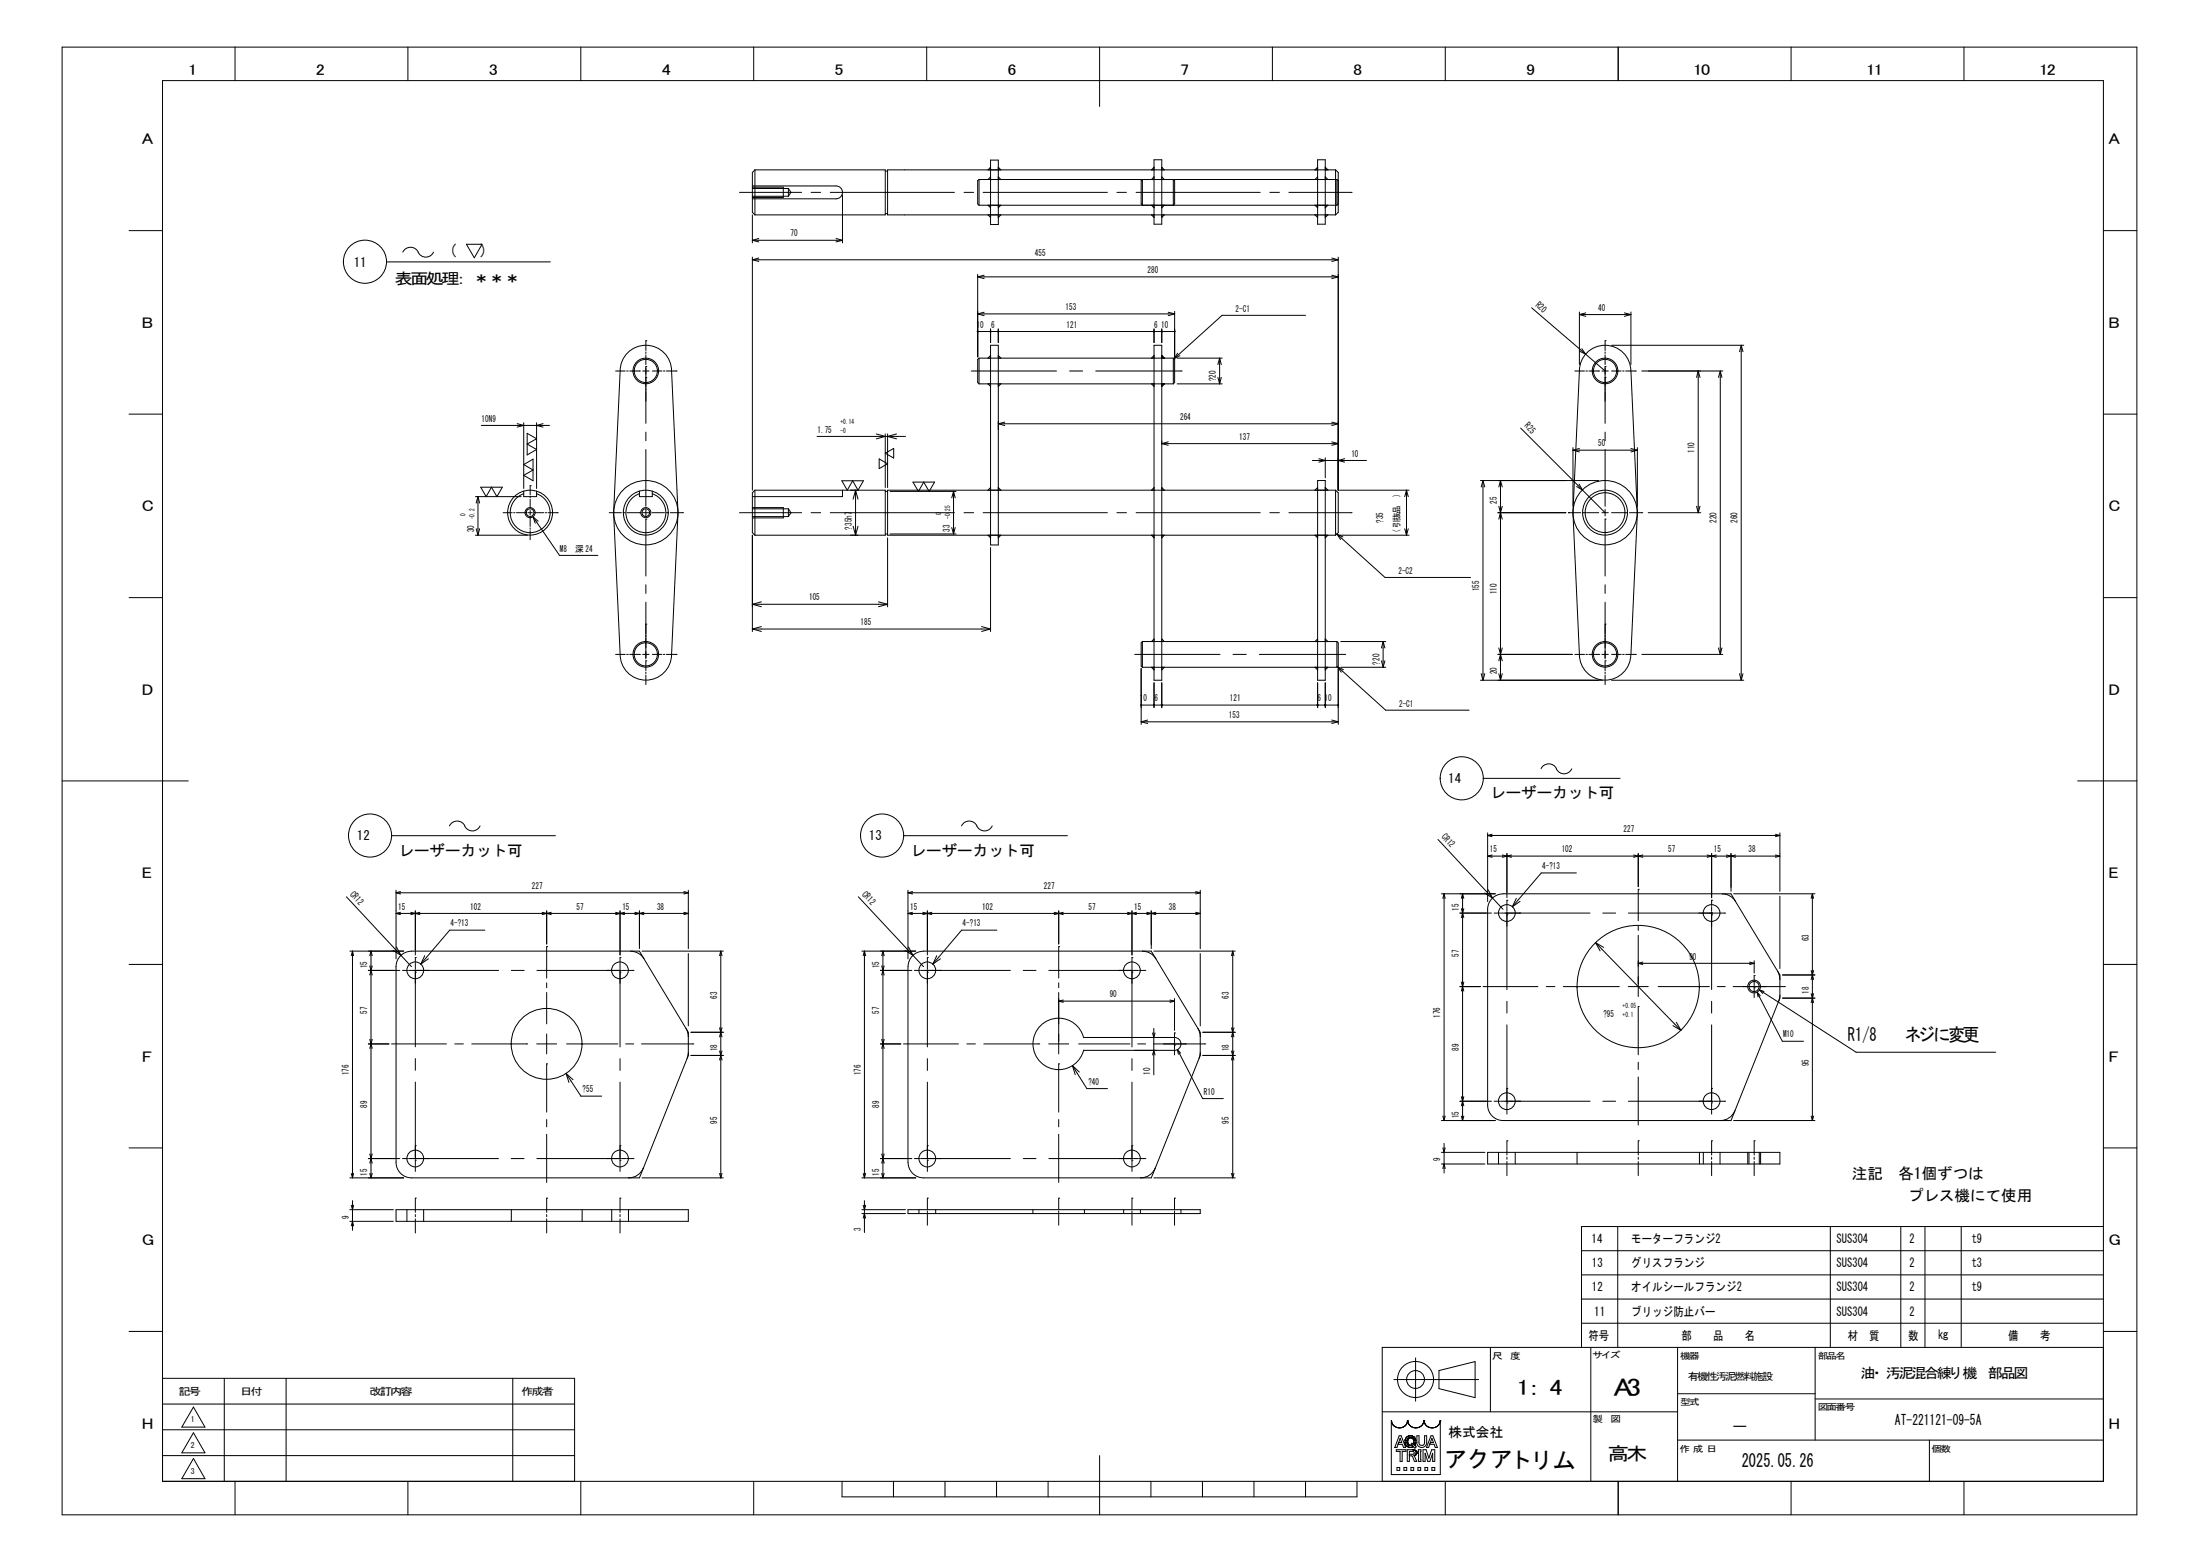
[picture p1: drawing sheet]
<svg xmlns="http://www.w3.org/2000/svg" width="420mm" height="297mm" viewBox="0 0 420 297" stroke-linecap="round" stroke-linejoin="round" font-family="sans-serif">
<g fill="none" stroke="#000" stroke-width=".19">
<path d="M11.9 9h396.2v280.2h-396.2zM31 15.4h370.7v267.4h-370.7zM44.9 9v6.4M77.9 9v6.4M110.9 9v6.4M143.9 9v6.4M177 9v6.4M210 9v11.3M243 9v6.4M276 9v6.4M309 9v6.4M342.1 9v6.4"/>
<path d="M375.1 9v6.4M141.2 36.7h11.9M143.7 35.5h16a1.23 1.23 0 0 1 1.2 1.2 1.23 1.23 0 0 1-1.2 1.3h-16M143.7 35.7h5.9v2h-5.9M143.7 36h6.9M143.7 37.5h6.9M144.2 32.4v8.6M144.2 32.4h24.9v8.6h-24.9M144.2 32.4l-.5 .5v7.6l.5 .5M150.6 36v1.5M150.6 36l.5 .7-.5 .8M154.9 36.7h1.8"/>
<path d="M158.6 36.7h23.7M160.9 37.2v9.2M169.1 32.7h.4M184.1 36.7h1.8M187 34.3v4.9M187 34.3l-.3 .2v4.4l.3 .3M187 39.2h68.3M187 34.3h68.3M187.8 36.7h23.7M188.7 39.2l.5 .5M189.2 30.6h1.5v12.3h-1.5zM189.2 33.8l-.5 .5"/>
<path d="M189.2 31.9l-.5 .5M190.7 33.8l.4 .5M190.7 31.9l.4 .5M191.1 39.2l-.4 .5M213.3 36.7h1.8M217 36.7h23.7M218.2 34.3v4.9l-.3-.3v-4.4zM219.9 39.2l.5 .5M220.4 30.5h1.5v12.3h-1.5zM220.4 33.8l-.5 .5M220.4 31.9l-.5 .5M221.9 33.8l.5 .5"/>
<path d="M221.9 31.9l.5 .5M222.4 39.2l-.5 .5M224.1 34.3l.2 .2v4.4l-.2 .3zM242.5 36.7h1.8M246.2 36.7h11.8M251.1 39.2l.5 .5M251.6 30.5h1.5v12.3h-1.5zM251.6 33.8l-.5 .5M251.6 31.9l-.5 .5M253.1 33.8l.5 .5M253.1 31.9l.5 .5M253.6 39.2l-.5 .5"/>
<path d="M255.1 32.4v8.6M255.1 32.4l.5 .5v7.6l-.5 .5M255.1 32.4h-85.6v8.6h85.6M255.3 34.3v4.9M255.3 34.3l.3 .2M255.6 38.9l-.3 .3M258 36.7h.1M24.6 44h6.4M73.8 50h31.3M76.9 48.1a1.63 1.63 0 0 1 1.5-.9 1.63 1.63 0 0 1 1.5 .9M79.9 48.1a1.61 1.61 0 0 0 1.4 1 1.61 1.61 0 0 0 1.5-1M89.1 46.6h3l-1.5 2.6z"/>
<path d="M143.7 41v5.4M143.7 49.1v44.5M143.7 45.9h17.2M143.7 45.9l1.2 .3M143.7 49.6h111.9M143.7 49.6l1.2 .3M144.9 45.5l-1.2 .4M144.9 49.3l-1.2 .3M159.7 45.5l1.2 .4M160.9 45.9l-1.2 .3M169.1 40.8h.4M186.7 52.4v15.7"/>
<path d="M186.7 59.9h37.6M186.7 59.9l1.2 .4M186.7 52.9h68.9M186.7 52.9l1.2 .3M187.9 59.6l-1.2 .3M187.9 52.5l-1.2 .4M188.7 41l.5 .5M191.1 41l-.4 .5M219.9 41l.5 .5M222.4 41l-.5 .5M223.1 59.6l1.2 .3M224.3 59.4v8.7"/>
<path d="M224.3 59.9l-1.2 .4M251.1 41l.5 .5M253.6 41l-.5 .5M254.3 52.5l1.3 .4M254.3 49.3l1.3 .3M255.6 49.1v44.5M255.6 52.9l-1.3 .3M255.6 49.6l-1.3 .3M292.5 58.8l14 12M301.6 59.6v10M302.9 59.7l-1.3 .3M310.2 59.7l1.3 .3"/>
<path d="M311.5 59.6v10M401.7 44h6.4M24.6 79.1h6.4M117.6 70.8h1.8M119.6 67.7a4.9 4.9 0 0 1 5.4-1.5 4.9 4.9 0 0 1 3.3 4.6l1.2 27.1-1.2 27a4.9 4.9 0 0 1-5 4.9 4.9 4.9 0 0 1-4.9-4.9l-1.2-27 1.2-27.1a4.9 4.9 0 0 1 1.2-3.1zM119.7 70.8h.3M120.3 70.8h1.8M122.1 70.8h.1M122.7 70.8h1.3M123.3 72.1h.1M123.3 65h.1M123.3 70h.1"/>
<path d="M123.3 65v1.9M123.3 67.2v.3M123.3 67.8v1.8M123.3 70v10.8M124.6 70.8h1.8M126.7 70.8h.3M127.3 70.8h1.8M129.1 70.8h.1M185.5 70.8h16.3M186.7 63.2l.1 .1zM186.7 63.3h37.6M187 73.3h37.1"/>
<path d="M187 68.4v4.9M187 68.4h37.1M187 68.4l-.3 .2v4.4l.3 .3M188.7 73.3l.5 .5M189.1 63.2l.1 .1zM189.2 65.9h1.5v38.1h-1.5zM189.2 62.8v2.6M189.2 67.9l-.5 .5M190.6 63.2l.1 .1zM190.7 62.8v2.6M190.7 67.9l.4 .5M191.1 73.3l-.4 .5"/>
<path d="M204.3 70.8h2.5M209.3 70.8h16.3M219.9 73.3l.5 .5M220.3 63.2l.2 .1zM220.4 65.9h1.5v64h-1.5zM220.4 62.8v2.6M220.4 67.9l-.5 .5M221.8 63.2l.1 .1zM221.9 62.8v2.6M221.9 67.9l.5 .5M222.4 73.3l-.5 .5M224.1 68.4v4.9"/>
<path d="M224.1 68.4l.2 .2v4.4l-.2 .3M224.3 63.2l.1 .1zM224.8 73.3h8.6M224.8 68.4h8.6M224.9 67.4l-.7 1.1M225.4 67.9l-1.2 .6M225.6 70.8h.1M232.6 72.1l.3 1.2M232.9 68.4v4.9M232.9 68.4l-.3 1.2M232.9 68.4l.3 1.2M233.2 72.1l-.3 1.2"/>
<path d="M249.3 60.2h-15.9l-9.2 8.3M300.8 70.8h1.8M301.6 60h9.9M301.6 60l1.3 .4M302.1 66.6l.7 1-1.1-.5M302.9 70.8h.3M303.5 70.8h1.8M305.3 70.8h.1M305.9 70.8h1.3M306.5 70h.1M306.5 65h.1M306.5 72.1h.1"/>
<path d="M306.5 65v1.9M306.5 67.2v.3M306.5 67.8v1.8M306.5 70v10.8M307.8 70.8h1.8M307.8 65.9h25.2M309.9 70.8h.3M310.5 70.8h1.8M311.5 70.8a4.9 4.9 0 0 0-5-4.9 4.9 4.9 0 0 0-4.9 4.9l-1.2 27.1M311.5 70.8l1.2 27.1M311.5 60l-1.3 .4M312.3 70.8h.1"/>
<path d="M313.6 70.8h15.4M324.3 70.8v27.1M324.3 70.8l-.3 1.3M324.3 70.8l.4 1.3M328.5 70.8v54.1M328.5 70.8l-.3 1.3M328.5 70.8l.4 1.3M332.5 65.9v64M332.5 65.9l-.3 1.2M332.5 65.9l.4 1.2M401.7 79.1h6.4M90.8 94.8h8.7"/>
<path d="M91.3 94.8v7.4M91.3 94.8l-.4 1.2M91.3 94.8l.3 1.2M91.8 93h4.1l-1 1.8-1-1.8-1.1 1.8zM91.9 81.2h13M96.1 97.9h1.7M98.1 97.9h.3M98.6 97.9h1.8M98.8 80.9l1.2 .3-1.2 .3M100 94.3a3.8 3.8 0 0 0-1.8 5.8 3.8 3.8 0 0 0 6.1 0 3.8 3.8 0 0 0-1.8-5.8M100 80.7v12.6M100 93.7v1.1h2.5v-1.1"/>
<path d="M100 88.7l1.8-1v4.1l-1.8-1.1 1.8-1zM100.4 97.9h.1M100.7 82.7l1.8 1.1-1.8 1 1.8 1-1.8 1zM100.8 97.9h.9M101.2 98.7h.1M101.2 92.7h.1M101.2 92.7v1.8M101.2 94.7v.3M101.2 95.3v1.7M101.2 97.5v.8M101.2 98.7v1.8M101.8 98.7l5.1 7.3h7.3"/>
<path d="M101.8 98.7l.4 1.2M101.8 98.7l1 .8M102.1 97.9h1.7M102.5 80.7v12.6M103.7 80.9l-1.2 .3 1.2 .3M104.1 97.9h.3M104.7 97.9h1.7M106.4 97.9h.1M116.3 97.9h2.4M119 97.9h.4M119.1 97.9a4.3 4.3 0 0 1 4.2-4.3 4.3 4.3 0 0 1 4.3 4.3M119.1 97.9a4.3 4.3 0 0 0 4.2 4.3 4.3 4.3 0 0 0 4.3-4.3"/>
<path d="M119.8 97.9h2.3M122.1 94.3a3.8 3.8 0 0 0-1.8 5.8 3.8 3.8 0 0 0 6.1 0 3.8 3.8 0 0 0-1.8-5.8M122.1 97.9h.1M122.1 93.7v1.1h2.5v-1.1M122.7 97.9h1.3M123.3 99.1h.1M123.3 82.5v1.6M123.3 85.8v10.8M123.3 97.3v1.2M123.3 99.1v10.9M124.6 97.9h2.3M127.3 97.9h.3"/>
<path d="M128 97.9h2.4M130.4 97.9h.1M141.2 97.9h11.9M143.7 96.9h5.9v2h-5.9M143.7 98.6h6.9M143.7 97.1h6.9M144.2 93.6v8.6M144.2 93.6h24.9v8.6h-24.9M144.2 93.6l-.5 .5v7.6l.5 .5M150.6 97.1v1.5M150.6 97.1l.5 .8-.5 .7M154.9 97.9h1.8"/>
<path d="M156.1 83.3h16.8M158.6 97.9h23.7M160.8 91.8h4.1l-1 1.8-1.1-1.8-1 1.8zM160.9 93.6v1.2h-17.2M163.4 93.6v8.6M163.4 93.6l-.5 1.7M163.4 93.6l.5 1.7M167.4 82.8l1.7 .5-1.7 .5M167.9 87.6l1.6 .9-1.6 1zM169.1 86.5l1.6-.9v1.8zM169.1 82.8v10.3M169.1 93.8h.4"/>
<path d="M169.5 82.8v10.3M170 93.8h12.6M171.2 82.8l-1.7 .5 1.7 .5M174.4 92h4.1l-1.1 1.8-1-1.8-1 1.8zM182.1 93.8v8.1M182.1 93.8l-.3 1.2M182.1 93.8l.3 1.2M184.1 97.9h1.8M187.8 97.9h23.7M189.2 93.1l-.5 .5M190.7 93.1l.4 .5M190.7 80.9h64.9"/>
<path d="M190.7 80.9l1.2 .3M191.9 80.6l-1.2 .3M213.3 97.9h1.8M217 97.9h23.7M220.4 93.1l-.5 .5M221.9 93.1l.5 .5M221.9 84.7h33.7M221.9 84.7l1.2 .3M223.1 84.3l-1.2 .4M242.5 97.9h1.8M246.2 97.9h11.8M250.6 87.9h10.4"/>
<path d="M251.6 91.7h1.5v38.2h-1.5zM251.6 93.1l-.5 .5M251.9 87.6l1.2 .3-1.2 .3M253.1 87.4v3.8M253.1 93.1l.5 .5M254.3 84.3l1.3 .4M254.3 80.6l1.3 .3M255.1 93.6v8.6M255.1 93.6h-85.6v8.6h85.6M255.1 93.6l.5 .5v7.6l-.5 .5M255.6 84.7l-1.3 .3M255.6 80.9l-1.3 .3"/>
<path d="M255.8 93.6h13.3M256.8 87.6l-1.2 .3 1.2 .3M258 97.9h.1M268.6 93.6v8.6M268.6 93.6l-.3 1.2M268.6 93.6l.4 1.2M282.7 91.7h22.6M283.2 91.7v38.2M283.2 91.7l-.3 1.3M283.2 91.7l.4 1.3M286.1 97.9h13M286.2 96.6l.4 1.3"/>
<path d="M286.6 91.7v38.2M286.6 97.9l-.4 1.2M286.6 97.9l.3 1.2M286.6 91.7l-.4 1.3M286.6 91.7l.3 1.3M286.9 96.6l-.3 1.3M290.4 81.7l11.8 11.8M299.5 97.9h.1M299.5 97.9h2.4M300.4 97.9l1.2 27a4.9 4.9 0 0 0 4.9 4.9 4.9 4.9 0 0 0 5-4.9M300.4 97.9a6.1 6.1 0 0 1 6.1-6.2 6.1 6.1 0 0 1 6.2 6.2M300.4 97.9a6.1 6.1 0 0 0 6.1 6.1 6.1 6.1 0 0 0 6.2-6.1"/>
<path d="M300.4 85.4v11.2M300.4 85.9h12.3M300.4 85.9l1.2 .4M301.1 92.9l1.1 .6M301.6 92.4l.6 1.1M301.6 85.6l-1.2 .3M302.2 93.5l4.3 4.4M302.2 97.9a4.3 4.3 0 0 1 4.3-4.3 4.3 4.3 0 0 1 4.3 4.3M302.2 97.9a4.3 4.3 0 0 0 4.3 4.3 4.3 4.3 0 0 0 4.3-4.3M302.2 97.9h.4M303 97.9h2.3M305.9 97.9h1.3"/>
<path d="M306.5 99.1h.1M306.5 82.5v1.6M306.5 85.8v10.8M306.5 97.3v1.2M306.5 99.1v10.9M307.8 97.9h2.3M310.5 97.9h.3M311.2 97.9h2.4M311.5 85.6l1.2 .3M312.7 97.9l-1.2 27M312.7 85.4v11.2M312.7 85.9l-1.2 .4"/>
<path d="M313.6 97.9h.1M314.8 97.9h10M324 96.6l.3 1.3M324.7 96.6l-.4 1.3M24.6 114.1h6.4M90.8 102.2h9.9M90.9 100.9l.4 1.3M91.6 100.9l-.3 1.3M101.2 100.8v.2M101.2 101.3v1.7M123.3 119.1h.1M123.3 111.6v1.7"/>
<path d="M123.3 115v10.8M143.7 102.2v18.4M143.7 115.4h25.8M143.7 115.4l1.7 .4M145.4 114.9l-1.7 .5M145.4 119.6l-1.7 .5M162.9 100.5l.5 1.7M163.9 100.5l-.5 1.7M167.8 114.9l1.7 .5M169.1 101.9h.4M169.5 102.7v13.1M169.5 115.4l-1.7 .4"/>
<path d="M170 101.9h12.6M181.8 100.7l.3 1.2M182.4 100.7l-.3 1.2M187.5 119.6l1.7 .5M188.7 102.2l.5 .5M189.2 104.5v16.1M191.1 102.2l-.4 .5M219.9 102.2l.5 .5M222.4 102.2l-.5 .5M251.1 102.2l.5 .5M253.6 102.2l-.5 .5M255.3 101.9l9.2 8.3h16.3"/>
<path d="M255.3 101.9l.7 1.1M255.3 101.9l1.2 .6M255.8 102.2h13.3M268.3 100.9l.3 1.3M269 100.9l-.4 1.3M306.5 119.1h.1M306.5 111.6v1.7M306.5 115v10.8M401.7 114.1h6.4M117.6 124.9h1.8M119.7 124.9h.3M120.3 124.9h1.8"/>
<path d="M122.1 124.9h.1M122.7 124.9h1.3M123.3 126.2h.1M123.3 126.2v1.8M123.3 128.3v.3M123.3 128.9v1.8M124.6 124.9h1.8M126.7 124.9h.3M127.3 124.9h1.8M129.1 124.9h.1M143.7 120.1h45.5M143.7 120.1l1.7 .4"/>
<path d="M189.2 120.1l-1.7 .4M216.7 124.9h16.3M217.9 134.5l.1 .2zM217.9 127.6v10.7M217.9 134.6h37.7M217.9 137.8h37.7M217.9 137.8l1.3 .3M218.2 127.4h37.1M218.2 122.5h37.1M218.2 122.5l-.3 .2v4.4l.3 .3M218.2 122.5v4.9M219.2 137.5l-1.3 .3"/>
<path d="M219.9 127.4l.5 .5M220.3 134.5l.2 .2zM220.4 130.3v4.8M220.4 122l-.5 .5M221.8 134.5l.1 .2zM221.9 130.3v4.8M221.9 122l.5 .5M222.4 127.4l-.5 .5M235.5 124.9h2.5M240.5 124.9h16.3M251.1 127.4l.5 .5M251.6 134.5l.1 .2z"/>
<path d="M251.6 130.3v4.8M251.6 122l-.5 .5M253 134.5l.2 .2zM253.1 130.3v4.8M253.1 122l.5 .5M253.6 127.4l-.5 .5M254.3 137.5l1.3 .3M255.3 122.5l.3 .2v4.4l-.3 .3M255.3 122.5v4.9M255.4 127.3l9.2 8.3h16M255.4 127.3l.7 1M255.4 127.3l1.2 .5"/>
<path d="M255.5 134.5l.1 .2zM255.6 127.6v10.7M255.6 137.8l-1.3 .3M256.1 127.4h8.6M256.1 122.5h8.6M256.8 124.9h.1M263.8 126.2l.3 1.2M264.1 122.5v4.9M264.1 122.5l-.3 1.2M264.1 122.5l.4 1.2M264.5 126.2l-.4 1.2M282.7 129.9h23.4"/>
<path d="M282.9 128.6l.3 1.3M283.6 128.6l-.4 1.3M286.1 124.9h14.2M286.2 123.7l.4 1.2M286.2 128.6l.4 1.3M286.6 124.9l-.4 1.3M286.6 124.9l.3 1.3M286.9 123.7l-.3 1.2M286.9 128.6l-.3 1.3M300.8 124.9h1.8M302.9 124.9h.3M303.5 124.9h1.8"/>
<path d="M305.3 124.9h.1M305.9 124.9h1.3M306.5 126.2h.1M306.5 126.2v1.8M306.5 128.3v.3M306.5 128.9v1.8M307.8 124.9h1.8M307.8 129.9h25.2M309.9 124.9h.3M310.5 124.9h1.8M312.3 124.9h.1M313.6 124.9h15.4"/>
<path d="M328.2 123.7l.3 1.2M328.9 123.7l-.4 1.2M332.2 128.6l.3 1.3M332.9 128.6l-.4 1.3M11.9 149.1h24.1M74.8 159.5h31.3M85.8 157.7a1.63 1.63 0 0 1 1.5-1 1.63 1.63 0 0 1 1.5 1M88.7 157.7a1.61 1.61 0 0 0 1.5 .9 1.61 1.61 0 0 0 1.5-.9M172.6 159.5h31.3M183.6 157.7a1.63 1.63 0 0 1 1.5-1 1.63 1.63 0 0 1 1.5 1M186.6 157.7a1.61 1.61 0 0 0 1.4 .9 1.61 1.61 0 0 0 1.5-.9M283.3 148.6h26.1"/>
<path d="M284.1 159v13.1M284.1 159.5h55.8M284.1 159.5l.9 .2M285 159.3l-.9 .2M294.3 146.7a1.63 1.63 0 0 1 1.5-.9 1.63 1.63 0 0 1 1.5 .9M297.2 146.8a1.61 1.61 0 0 0 1.5 .9 1.61 1.61 0 0 0 1.5-.9M339.1 159.3l.8 .2M339.9 159v11.2M339.9 159.5l-.8 .2M396.8 149.1h11.3M66.2 171.2l12.4 13.3M75.6 169.9v13.1"/>
<path d="M75.6 174.4h55.9M75.6 170.4h55.9M75.6 174.4l.9 .2M75.6 170.4l.9 .3M76.5 174.2l-.9 .2M76.5 170.2l-.9 .2M78.5 174.2l.8 .2M79.3 173.9v8.4M79.3 174.4l.9 .2M79.3 174.4l-.8 .2M80.2 174.2l-.9 .2M92.6 177.6h-6.7l-5.5 6.4"/>
<path d="M103.5 174.2l.9 .2M104.4 173.9v6.3M104.4 174.4l.9 .2M104.4 174.4l-.9 .2M105.3 174.2l-.9 .2M117.6 174.2l.8 .2M118.4 173.9v8.4M118.4 174.4l-.8 .2M118.4 174.4l.9 .2M119.3 174.2l-.9 .2M121.3 174.2l.8 .2M122.1 173.9v7.2"/>
<path d="M122.1 174.4l-.8 .2M122.1 174.4l.9 .2M123 174.2l-.9 .2M130.6 174.2l.9 .2M130.6 170.2l.9 .2M131.5 169.9v11.2M131.5 174.4l-.9 .2M131.5 170.4l-.9 .3M163.9 171.2l12.5 13.3M173.4 169.9v13.1M173.4 174.4h55.8M173.4 174.4l.9 .2"/>
<path d="M173.4 170.4h55.8M173.4 170.4l.9 .3M174.3 174.2l-.9 .2M174.3 170.2l-.9 .2M176.2 174.2l.9 .2M177.1 173.9v8.4M177.1 174.4l.9 .2M177.1 174.4l-.9 .2M178 174.2l-.9 .2M190.4 177.6h-6.7l-5.6 6.4M201.3 174.2l.9 .2M202.2 173.9v6.3"/>
<path d="M202.2 174.4l.9 .2M202.2 174.4l-.9 .2M203.1 174.2l-.9 .2M215.3 174.2l.9 .2M216.2 173.9v8.4M216.2 174.4l-.9 .2M216.2 174.4l.9 .2M217.1 174.2l-.9 .2M219 174.2l.9 .2M219.9 173.9v7.2M219.9 174.4l-.9 .2M219.9 174.4l.8 .2"/>
<path d="M220.7 174.2l-.8 .2M228.4 174.2l.8 .2M228.4 170.2l.8 .2M229.2 169.9v11.2M229.2 174.4l-.8 .2M229.2 170.4l-.8 .3M274.6 160.3l12.5 13.3M275.3 170.6h10.3M275.8 170.6v43.3M275.8 170.6l-.2 .9M275.8 170.6l.2 .9M278.8 174.3h6"/>
<path d="M279.1 173.5l.2 .8M279.3 170.6v43.3M279.3 174.3l-.2 .9M279.3 174.3l.3 .9M279.3 170.6l-.2 .9M279.3 170.6l.3 .9M279.6 173.5l-.3 .8M284.1 163.4h55.8M284.1 163.4l.9 .3M284.2 169.8l.8 1.6-1.5-.9M285 163.2l-.9 .2M285.3 174.3h.9"/>
<path d="M286.3 174.3h.2M286.6 174.3h.9M286.9 163.2l.9 .2M287.5 174.3h.1M287.6 174.3h16.1M287.8 174.3h.1M287.8 174.6h.1M287.8 171.9h.1M287.8 162.9v8.5M287.8 171.9v.8M287.8 172.9v.1M287.8 173.1v.9"/>
<path d="M287.8 174.2v14.7M287.8 163.4l.9 .3M287.8 163.4l-.9 .3M288.7 163.2l-.9 .2M289.6 171.5l-.8 1.6M290.2 174.3h.1M290.3 172.1l-1.5 1M301.1 166.6h-6.7l-5.6 6.5M304.7 180l16.3 16.7M304.7 180l.9 1.5M304.7 180l1.6 .9M306.1 174.3h2.5"/>
<path d="M311 174.3h16.1M312 163.2l.9 .2M312.9 169.8h.1M312.9 162.9v6.4M312.9 169.8v6M312.9 176.7v.9M312.9 178.5v11.7M312.9 163.4l.8 .3M312.9 163.4l-.9 .3M313.7 163.2l-.8 .2M326 163.2l.9 .2M326.6 174.3h.1"/>
<path d="M326.9 174.3h.1M326.9 174.6h.1M326.9 171.9h.1M326.9 162.9v8.5M326.9 171.9v.8M326.9 172.9v.1M326.9 173.1v.9M326.9 174.2v14.7M326.9 163.4l-.9 .3M326.9 163.4l.9 .3M327.2 174.3h.9M327.8 163.2l-.9 .2"/>
<path d="M328.2 174.3h.1M328.5 174.3h.9M328.9 170.6a2.94 2.94 0 0 1 2.5 1.5M329.4 174.3h.1M329.7 163.2l.9 .2M330.6 162.9v7.2M330.6 163.4l-.9 .3M330.6 163.4l.8 .3M331.1 170.6h15.5M331.4 172.1l-.8-1.5h-43.5a2.94 2.94 0 0 0-3 3v37.4a2.95 2.95 0 0 0 3 2.9h43.5l9.1-22.8M331.4 172.1l8.1 13.3M331.4 163.2l-.8 .2"/>
<path d="M339.1 163.2l.8 .2M339.9 171.1v13.8M339.9 163.4l-.8 .3M346.1 170.6v43.3M346.1 170.6l-.2 .9M346.1 170.6l.3 .9M24.6 184.1h6.4M66.8 181.6h10.3M67.3 181.6v43.3M67.3 181.6l-.2 .8M67.3 181.6l.2 .8M70.3 199.3h4"/>
<path d="M70.3 185.3h6.1M70.6 198.4l.3 .9M70.6 184.4l.3 .9M70.9 181.6v43.3M70.9 185.3l-.3 .8M70.9 185.3l.2 .8M70.9 199.3l-.3 .8M70.9 199.3l.2 .8M70.9 181.6l-.3 .8M70.9 181.6l.2 .8M71.1 198.4l-.2 .9M71.1 184.4l-.2 .9"/>
<path d="M74.8 199.3h10.4M75.7 180.8l.9 1.6-1.6-1M76.9 185.3h.8M77.9 185.3h.1M78.1 185.3h.9M79 185.3h.1M79.2 185.3h16M79.3 185.3h.1M79.3 185.6h.1M79.3 182.8h.1M79.3 182.8v.9M79.3 183.8v.1"/>
<path d="M79.3 184.1v.8M79.3 185.1v14.7M81.1 182.4l-.7 1.6M81.8 185.3h.1M81.8 183l-1.4 1M86.9 199.3h1.6M90.1 199.3h10.5M97.7 185.3h2.4M100.6 199.3h.1M102.5 199.3h3.8M102.5 185.3h16.1M104.4 180.7h.1"/>
<path d="M104.4 180.7v6M104.4 187.6v1M104.4 189.5v6M104.4 197.4v3.8M108.2 199.3h9.8M118.1 185.3h.1M118.4 185.3h.1M118.4 185.6h.1M118.4 182.8h.1M118.4 182.8v.9M118.4 183.8v.1M118.4 184.1v.8"/>
<path d="M118.4 185.1v14.8M118.8 185.3h.8M119.5 199.3h1.5M119.7 185.3h.2M120 185.3h.9M120.4 181.6a2.94 2.94 0 0 1 2.6 1.4M120.9 185.3h.1M122.5 199.3h9.8M122.6 181.6h15.5M123 183l-.9-1.4h-43.5a2.94 2.94 0 0 0-3 2.9v37.4a2.95 2.95 0 0 0 3 3h43.5l9.4-23.4v-.5M123 183l8 13.4M131 196.4l.5 .7v3.8l-.3 1.1"/>
<path d="M131 196.4l.3 .7 .2 .8M131.5 182v13.8M132 197.1h6.1M132.3 199.3h.1M137.4 196.2l.3 .9M137.7 181.6v43.3M137.7 197.1l-.3 .8M137.7 197.1l.2 .8M137.7 181.6l-.3 .8M137.7 181.6l.2 .8M137.9 196.2l-.2 .9M164.6 181.6h10.3"/>
<path d="M165.1 181.6v43.3M165.1 181.6l-.2 .8M165.1 181.6l.2 .8M168.1 199.3h4M168.1 185.3h6M168.4 198.4l.2 .9M168.4 184.4l.2 .9M168.6 181.6v43.3M168.6 185.3l-.2 .8M168.6 185.3l.3 .8M168.6 199.3l-.2 .8M168.6 199.3l.3 .8"/>
<path d="M168.6 181.6l-.2 .8M168.6 181.6l.3 .8M168.9 198.4l-.3 .9M168.9 184.4l-.3 .9M172.6 199.3h10.4M173.5 180.8l.9 1.6-1.6-1M174.6 185.3h.9M175.6 185.3h.2M175.9 185.3h.9M176.8 185.3h.1M176.9 185.3h16.1M177.1 185.3h.1"/>
<path d="M177.1 185.6h.1M177.1 182.8h.1M177.1 182.8v.9M177.1 183.8v.1M177.1 184.1v.8M177.1 185.1v14.8M178.9 182.4l-.8 1.6M179.6 185.3h.1M179.6 183l-1.5 1M184.6 199.3h1.7M187.9 199.3h10.5M195.4 185.3h2.5"/>
<path d="M198.4 199.3h.1M200.3 199.3h3.8M200.3 185.3h16.1M202.2 180.7h.1M202.2 180.7v6M202.2 187.6v1M202.2 189.5v11.7M202.2 191.1h22.1M202.2 191.1l.9 .2M203.1 190.9l-.9 .2M206 199.3h9.8M206.9 198.1a4.9 4.9 0 0 0-7.5-2.8 4.9 4.9 0 0 0 0 8.1 4.9 4.9 0 0 0 7.6-2.9"/>
<path d="M207 198.1h17.3M215.9 185.3h.1M216.2 185.3h.1M216.2 185.6h.1M216.2 182.8h.1M216.2 182.8v.9M216.2 183.8v.1M216.2 184.1v.8M216.2 185.1v14.8M216.5 185.3h.9M217.3 199.3h1.5M217.5 185.3h.1"/>
<path d="M217.8 185.3h.8M218.2 181.6a2.94 2.94 0 0 1 2.5 1.4M218.6 185.3h.1M220.1 197.2l.3 .9 .2-.9M220.3 199.3h9.8M220.4 196.3v8.9M220.4 181.6h15.5M223.4 190.9l.9 .2M224.1 199.3h.1M224.3 198.1a1.23 1.23 0 0 1 1.2 1.2 1.23 1.23 0 0 1-1.2 1.2M224.3 199.5h.1M224.3 197.2h.1"/>
<path d="M224.3 190.6v6.1M224.3 197.2v.8M224.3 198.1v.1M224.3 198.3v.7M224.3 199.2v.2M224.3 199.5v.8M224.3 191.1l-.9 .2M226.4 199.3h.1M228.8 196.4l.4 .7v3.8l-.2 1.1M228.8 196.4l.3 .7 .1 .8M228.8 196.4l-8.9-14.8h-43.5a2.97 2.97 0 0 0-3 2.9v37.4a2.95 2.95 0 0 0 3 3h43.5l9.1-22.9M229.2 182v13.8"/>
<path d="M229.7 197.1h6.2M230.1 199.3h.1M235.2 196.2l.2 .9M235.4 181.6v43.3M235.4 197.1l-.2 .8M235.4 197.1l.3 .8M235.4 181.6l-.2 .8M235.4 181.6l.3 .8M235.7 196.2l-.3 .9M278.8 188.3h4M279.1 187.5l.2 .8M279.3 188.3l-.2 .9"/>
<path d="M279.3 188.3l.3 .9M279.6 187.5l-.3 .8M283.2 188.3h10.5M287.8 191.2v2.2M287.8 195.6v14.8M295.3 188.3h1.7M298.6 188.3h10.5M309.1 188.3h.1M311 188.3h3.8M312.9 192.2h.1M312.9 192.2v9.2M312.9 183.9h22.1"/>
<path d="M312.9 183.9l.8 .2M313.7 183.7l-.8 .2M316.7 188.3h9.8M319.5 195.8l1.5 .9M320.2 195.2l.8 1.5M326.9 191.2v2.2M326.9 195.6v14.8M328 188.3h1.5M331 188.3h9.8M334.1 183.7l.9 .2M334.8 188.3h.1M335 188.6h.1"/>
<path d="M335 186.2h.1M335 183.4v2.4M335 186.2v.8M335 187.1v.1M335 187.3v.8M335 188.2v.3M335 188.6v.7M335 189.5v.1M335 189.7v.7M335 183.9l-.9 .2M335.6 189.4l4.8 9.4h4M335.6 189.4l.2 .9"/>
<path d="M335.6 189.4l.6 .7M336.1 189l18.4 11.9h26.6M336.1 189l.5 .7M336.1 189l.8 .3M337.1 188.3h.1M339.5 185.4l.4 .7v3.9l-.2 1.1M339.5 185.4l.3 .8 .1 .7M339.9 190.1v.4l-.2 .6M340.4 186.1h6.2M340.4 190.5h6.2M340.8 188.3h.1M345.9 189.7l.2 .8"/>
<path d="M345.9 185.3l.2 .8M346.1 186.1l-.2 .9M346.1 186.1l.3 .9M346.1 190.5l-.2 .9M346.1 190.5l.3 .9M346.4 189.7l-.3 .8M346.4 185.3l-.3 .8M401.7 184.1h6.4M24.6 219.1h6.4M79.3 218.7h.1M79.3 202.1v2.2M79.3 206.6v14.7"/>
<path d="M104.4 203.1h.1M104.4 203.1v9.2M104.4 213.7v1.4M104.4 216.5v9.2M108.1 204.9l2.8 4.4h4M108.1 204.9l.6 1.7M108.1 204.9l1.3 1.2M118.4 218.7h.1M118.4 202.1v2.2M118.4 206.6v14.7M132 201.5h6.1M137.4 200.6l.3 .9"/>
<path d="M137.7 201.5l-.3 .9M137.7 201.5l.2 .9M137.9 200.6l-.2 .9M177.1 218.7h.1M177.1 202.1v2.2M177.1 206.6v14.7M202.2 203.1h.1M202.2 203.1v9.2M202.2 213.7v1.4M202.2 216.5v9.2M204.8 203.4l2.8 4.4h3.9M204.8 203.4l.5 1.7"/>
<path d="M204.8 203.4l1.3 1.3M207 200.5h17.3M216.2 218.7h.1M216.2 202.1v2.2M216.2 206.6v14.7M220.1 201.4l.3-.9 .2 .9M224.3 200.4v.1M224.3 200.6v.8M224.9 200.4l4.8 9.3h3.9M224.9 200.4l.2 .9M224.9 200.4l.6 .6M229.2 201v.5l-.2 .5"/>
<path d="M229.7 201.5h6.2M235.2 200.6l.2 .9M235.4 201.5l-.2 .9M235.4 201.5l.3 .9M235.7 200.6l-.3 .9M275.3 220h8.3M275.3 213.9h10.3M275.6 219.1l.2 .9 .2-.9M275.6 213.1l.2 .8M275.8 218.3v5.6M276 213.1l-.2 .8M278.8 210.2h6"/>
<path d="M279.1 209.4l.5 1.7M279.1 213.1l.2 .8M279.6 209.4l-.5 1.7M279.6 213.1l-.3 .8M284.1 220h55.8v2.2h-55.8zM285.3 210.2h.9M286.2 220v2.2M286.3 210.2h.2M286.6 210.2h.9M287.5 210.2h.1M287.6 210.2h16.1M287.8 217.8h.1"/>
<path d="M287.8 210.5h.1M287.8 207.8h.1M287.8 210.5v.9M287.8 211.6v.1M287.8 211.8v.9M287.8 217.8v2.7M289.4 220v2.2M290.2 210.2h.1M301.2 220v2.2M306.1 210.2h2.5M311 210.2h16.1M312.9 217.8h.1"/>
<path d="M312.9 202.8v1.4M312.9 205.6v9.2M312.9 217.8v2.7M324.6 220v2.2M325.3 220v2.2M326.6 210.2h.1M326.9 217.8h.1M326.9 210.2h.1M326.9 210.5h.1M326.9 207.8h.1M326.9 210.5v.9M326.9 211.6v.1"/>
<path d="M326.9 211.8v.9M326.9 217.8v2.7M327.2 210.2h.9M328.2 210.2h.1M328.5 210.2h.9M328.5 220v2.2M329.4 210.2h.1M331.1 213.9h15.5M331.3 212a2.94 2.94 0 0 1-2.7 1.9M333.8 220v2.2M334 220v2.2M335 217.8h.1"/>
<path d="M335 217.8v2.7M336 220v2.2M336.2 220v2.2M345.9 213.1l.2 .8M346.4 213.1l-.3 .8M401.7 219.1h6.4M66.8 230.9h8.3M66.8 224.9h10.3M66.8 233.2h8.3M67.1 230.1l.2 .8 .2-.8M67.1 234l.2-.8 .2 .8M67.1 224l.2 .9"/>
<path d="M67.3 229.2v5.7M67.5 224l-.2 .9M70.3 221.2h6.1M70.6 220.3l.5 1.7M70.6 224l.3 .9M71.1 220.3l-.5 1.7M71.1 224l-.2 .9M75.6 230.9h55.9v2.3h-55.9zM76.9 221.2h.8M77.7 230.9v2.3M77.9 221.2h.1M78.1 221.2h.9"/>
<path d="M79 221.2h.1M79.2 221.2h16M79.3 228.7h.1M79.3 221.2h.1M79.3 221.5h.1M79.3 221.5v.9M79.3 222.5v.1M79.3 222.8v.8M79.3 228.7v2.7M79.3 231.9v.4M79.3 232.7v2.7M80.9 230.9v2.3"/>
<path d="M81.8 221.2h.1M97.6 221.2h2.5M97.7 230.9v2.3M102.5 221.2h16.1M104.4 228.7h.1M104.4 228.7v2.7M104.4 231.9v.4M104.4 232.7v2.7M111.2 230.9v2.3M116.8 230.9v2.3M118.1 221.2h.1M118.4 228.7h.1"/>
<path d="M118.4 221.2h.1M118.4 221.5h.1M118.4 221.5v.9M118.4 222.5v.1M118.4 222.8v.8M118.4 228.7v2.7M118.4 231.9v.4M118.4 232.7v2.7M118.8 221.2h.8M119.7 221.2h.2M120 221.2h.9M120 230.9v2.3"/>
<path d="M120.9 221.2h.1M122.6 224.9h15.5M122.8 223a2.94 2.94 0 0 1-2.7 1.9M137.4 224l.3 .9M137.9 224l-.2 .9M164.6 231.7h8.3M164.6 230.9h8.3M164.6 224.9h10.3M164.9 230.1l.2 .8 .2-.8M164.9 232.5l.2-.8 .2 .8M164.9 224l.2 .9M165.1 229.2v6.1"/>
<path d="M165.3 224l-.2 .9M168.1 221.2h6M168.4 220.3l.5 1.7M168.4 224l.2 .9M168.9 220.3l-.5 1.7M168.9 224l-.3 .9M173.4 230.9h55.8v.8h-55.8zM174.6 221.2h.9M175.5 230.9v.8M175.6 221.2h.2M175.9 221.2h.9M176.8 221.2h.1"/>
<path d="M176.9 221.2h16.1M177.1 228.7h.1M177.1 221.5h.1M177.1 221.5v.9M177.1 222.5v.1M177.1 222.8v.8M177.1 228.7v2.1M177.1 231.2v.3M177.1 231.8v2.1M178.7 230.9v.8M179.6 221.2h.1M195.4 221.2h2.5"/>
<path d="M197.3 230.9v.8M200.3 221.2h16.1M202.2 228.7h.1M202.2 228.7v2.1M202.2 231.2v.3M202.2 231.8v2.1M207.1 230.9v.8M214.6 230.9v.8M215.9 221.2h.1M216.2 228.7h.1M216.2 221.2h.1M216.2 221.5h.1"/>
<path d="M216.2 221.5v.9M216.2 222.5v.1M216.2 222.8v.8M216.2 228.7v2.1M216.2 231.2v.3M216.2 231.8v2.1M216.5 221.2h.9M217.5 221.2h.1M217.8 221.2h.8M217.8 230.9v.8M218.6 221.2h.1M220.4 224.9h15.5"/>
<path d="M220.6 223a2.94 2.94 0 0 1-2.7 1.9M224.3 228.7h.1M224.3 228.7v2.1M224.3 231.2v.3M224.3 231.8v2.1M225.5 230.9v.8M235.2 224l.2 .9M235.7 224l-.3 .9M275.3 222.2h8.3M275.6 223.1l.2-.9 .2 .9M287.8 220.9v.4M287.8 221.7v2.7"/>
<path d="M302 238.8h99.7M309 234.1v23.1M312.9 220.9v.4M312.9 221.7v2.7M326.9 220.9v.4M326.9 221.7v2.7M335 220.9v.4M335 221.7v2.7M349.6 234.1v23.1M363 234.1v23.1M367.6 234.1v23.1M374.6 234.1v23.1"/>
<path d="M401.7 234.1h-99.7v23.1M24.6 254.2h6.4M270.4 259.2v8.3M284.6 257.2v12.3M302 248h99.7M302 252.6h99.7M302 243.4h99.7M303.8 257.2v25.6M320.4 257.2v25.6M346.7 257.2v17.7M401.7 254.2h6.4M401.7 257.2h-137.7v25.6"/>
<path d="M31 263.1h78.7v19.7M31 268h78.7M31 272.9h78.7M31 277.9h78.7M36.9 273.5l2.2 3.8h-4.4zM36.9 268.6l2.2 3.8h-4.4zM36.9 278.4l2.2 3.9h-4.4zM42.8 263.1v19.7M54.6 263.1v19.7M97.9 263.1v19.7M210 277.9v11.3M264 269.5h56.4"/>
<path d="M265.8 271.5v.1M265.9 271.7h.1M265.9 271.8v.1M266 271.9v.1M266.2 263.4h16.2M266.3 272.3l.1 .1M266.4 276.3l.8-2.2h.4l.8 2.2M266.4 276.3h.4l.6-1.7 .3 .8h-.6l-.1 .3h.8l.2 .6h.4M266.4 276.3h.1M266.7 276.8h1.8v.3h-.7v1.9h-.4v-1.9h-.7zM266.7 272.5h1M266.9 272.5h.1"/>
<path d="M267.2 272.6h.1M267.4 272.6h-.1M267.7 272.5h.1M267.8 272.5h.1M267.9 272.5h-.2M267.9 272.4v.1M268 272.4h.1M268.1 272.4l-.2 .1M268.3 272.3l-.3 .1M268.3 275.1h.1M268.3 275.3h.1M268.4 275.5v.1"/>
<path d="M268.4 274.8h.1M268.4 272.1v.1M268.4 275.7h.1M268.4 275.7l.3 .4M268.4 274.6l-.1 .4 .1 .7M268.4 276.3h.1M268.5 272.1h-.1M268.5 274.6l-.1 .1M268.5 274.6h.1M268.5 275.8h.1M268.5 274.5h.1M268.6 271.9l-.1 .1"/>
<path d="M268.6 274.4h.1M268.6 274.4v.1M268.6 276h.1M268.6 271.8v.1M268.7 271.8h.1M268.7 274.3h.1M268.7 276.1h.1M268.7 275h.1M268.7 275.1h.1M268.7 275.4h.1M268.7 275.3h.1M268.7 271.7l-.5 .6"/>
<path d="M268.7 275v.4M268.7 275.4l.1 .2M268.7 275.5h.1M268.7 275.5l.1 .1M268.8 274.8h.1M268.8 275.5h.1M268.8 271.5l-.1 .2M268.8 274.8l-.1 .2M268.8 276.1v.1M268.8 271.2h.1M268.8 275.6h.1M268.8 271.2l-.1 .4"/>
<path d="M268.8 275.6v.1M268.8 274.7l-.1 .2M268.8 274.2h.1M268.8 274.2l-.3 .4M268.8 276.2h.1M268.8 275.7h.1M268.8 274.7h.1M268.8 276.2h.2M268.8 274.7v.1M268.9 275.7l.1 .1M268.9 274.7h-.1M268.9 275.7h.1"/>
<path d="M268.9 271.2l.1 .5M268.9 274.6l-.1 .1M268.9 271.4v.1M268.9 276.2h.1M268.9 274.6h.1M268.9 274.2h.9M268.9 271.6l.1 .1M269 275.8h.1M269 274.6h.1M269 274.2h-.2M269 271.7v.1M269 271.7l.3 .5"/>
<path d="M269 276.2h.7M269 275.8l.6 .1M269 276.2v.1M269 274.1v.1M269.1 274.5h.1M269.1 274.5l-.2 .1M269.1 275.9h.1M269.1 271.9v.1M269.2 274.5h.1M269.2 275.9h.1M269.2 277.9l.5 .1 .4 1h.4M269.2 277.6h.6"/>
<path d="M269.2 274.1h.1M269.2 276.3h.1M269.2 274.5h-.1M269.3 274.4h.1M269.3 275.9h.1M269.3 272.2h.1M269.3 272.2l.4 .2M269.4 274.4h.1M269.4 275.9h.1M269.4 272.3h.1M269.5 274.4h.1M269.5 274.4l-.3 .1"/>
<path d="M269.5 274.4l.1 .1M269.5 276.3h.1M269.5 274.5h.2M269.5 274.5h.1M269.5 274.1h.1M269.6 275.9h.1M269.6 275.9l-.1-.2 .2-.2 .8 .7-.3 .3-.3-.3h-.1M269.6 274.5h.1M269.6 274.5l.2 .1M269.7 274.5h.1M269.7 272.4h.1M269.7 274.1v.1"/>
<path d="M269.7 274.6h.1M269.7 272.4l.2 .1M269.8 274.2h.1M269.8 274.6h.1M269.8 276.8h.1M269.8 277.1l.3 .2-.3 .3M269.8 272.5h.1M269.8 274.6l.1 .1M269.9 274.2l.2 .2M269.9 274.7l.1 .1M269.9 274.7h.1M269.9 276.2l-.3 .1"/>
<path d="M269.9 275.7l.3 .2M269.9 275.7h.1M269.9 275.6h.1M269.9 276.8h.1M269.9 276.8h-1.1v2.2h.4v-1.9h.6M269.9 276.8h.2M269.9 274.8h.1M269.9 274.8l.1 .7M269.9 274.3h.1M270 274.8h.1M270 275.5h.1M270 275.5l-.1 .2"/>
<path d="M270 274.9h.1M270 272.5h.1M270 275.5l-.1 .1M270 275.1h.1M270 275h.1M270 275.4h.1M270 276.8h.1M270 274.3h.1M270.1 276.8h.1M270.1 274.4h.1M270.1 277.9h.1M270.2 276.8h.1"/>
<path d="M270.2 274.4l.1 .2M270.2 274.4h.1M270.2 276.8v.1M270.2 275.9h.1M270.2 277.8h.1M270.2 276.9h.1M270.2 274.5h.1M270.2 274.6h.1M270.2 275.8h.1M270.2 275.8v.1M270.3 277.8h.1M270.3 277.8l-.3 .1 .5 1.1"/>
<path d="M270.3 276.9v.1M270.3 274.6l.1 .9-.2 .3M270.3 272.6h.1M270.3 274.6v.1M270.3 277.7v.1M270.3 277.8h-.1M270.3 277.7h.1M270.3 276.9h.1M270.3 275.7v.1M270.3 277l.1 .1M270.3 274.7l.1 .1M270.4 277h.1"/>
<path d="M270.4 275.6h-.1M270.4 274.9h.1M270.4 277l.1 .1M270.4 275.4v.1M270.4 277.6h.1M270.4 277.1h.1M270.5 277.1h.1M270.5 277.1v.5l-.2 .1M270.5 277.2h.1M270.5 277.5h.1M270.5 272.6h-.1M270.5 277.4h.1"/>
<path d="M270.5 277.3h.1M270.5 279h.1M270.6 275.4a.91 .91 0 0 0 .9 .9M270.6 275.4v-1.3h.4v1.2l.2 .5M270.8 272.5h.1M270.9 278.7v-1.9h.5v1.9M270.9 278.7v.3h.5v-.3M271 272.5h-.1M271.2 275.8l.3 .1 .4-.1M271.2 272.4h.1M271.2 272.4l-.5 .2-.8-.1M271.3 272.3l-.1 .1"/>
<path d="M271.4 272.2l-.1 .1M271.5 272.2h-.1M271.7 271.8v.1M271.8 276.8h.6l.5 1.6 .5-1.6h.6v2.2h-.4v-1.6l-.5 1.6h-.4l-.5-1.6v1.6h-.4zM271.8 271.8h.1M271.8 271.7l-.3 .5M271.8 271.7h.1M271.9 271.6h.1M271.9 271.2h.1M271.9 271.2l.3 .8 .5 .4M271.9 271.2l-.1 .5M271.9 271.3v.1"/>
<path d="M272 271.4h.1M272 271.5l.1 .1M272.1 275.3v-1.2h.4v1.3a.94 .94 0 0 1-1 .9M272.1 275.3l-.2 .5M272.1 271.7v.1M272.1 271.8h.1M272.2 271.9h.1M272.4 276.3l.9-2.2h.4l.8 2.2M272.4 276.3h.4l.7-1.7 .3 .8h-.6l-.1 .3h.8l.2 .6h.4M272.4 276.3h.1M272.5 272.2l.1 .1M272.6 272.3l.5 .2"/>
<path d="M272.7 272.4h.1M272.8 272.4h.1M273 272.5h.1M273.1 272.5h.9M273.1 272.5h.1M273.4 272.6h.1M273.6 272.6h.1M274 272.5h-.1M274.1 272.5h-.1M274.2 272.4l-.1 .1M274.2 272.4l-.2 .1M274.3 272.4h.1"/>
<path d="M274.4 272.3h.1M274.5 276.3h.1M274.8 261.6l6.9-1.7v6.9l-6.9-1.7zM274.9 271.8v.1M274.9 271.7v.1M275 271.2h.1M275 271.2l.1 10.3h-9.4v-10.3a1.42 1.42 0 0 0 1 1.3h.1M275 271.2l-.2 .7-.6 .5M275 271.4h.1M320.4 274.9h81.3M320.4 266.1h26.3M346.7 267.1h55"/>
<path d="M368.5 274.9v7.9M44.9 282.8v6.4M77.9 282.8v6.4M110.9 282.8v6.4M143.9 282.8v6.4M160.8 282.8v2.9h98.4v-2.9M170.6 282.8v2.9M180.5 282.8v2.9M190.3 282.8v2.9M200.2 282.8v2.9M219.8 282.8v2.9M229.6 282.8v2.9"/>
<path d="M239.5 282.8v2.9M249.3 282.8v2.9M266.8 280.1h.5v.6h-.5zM268.1 280.1h.6v.6h-.6zM269.5 280.1h.5v.6h-.5zM270.8 280.1h.5v.6h-.5zM272.1 280.1h.6v.6h-.6zM273.5 280.1h.5v.6h-.5zM276 282.8v6.4M309 282.8v6.4M342.1 282.8v6.4M375.1 282.8v6.4"/>
<circle cx="69.7" cy="50" r="4.1"/>
<circle cx="123.3" cy="70.8" r="2.45"/>
<circle cx="123.3" cy="70.8" r="2.21"/>
<circle cx="306.5" cy="70.8" r="2.45"/>
<circle cx="306.5" cy="70.8" r="2.21"/>
<circle cx="101.2" cy="97.9" r="4.3"/>
<circle cx="101.2" cy="97.9" r=".73"/>
<circle cx="101.2" cy="97.9" r=".96"/>
<circle cx="123.3" cy="97.9" r=".73"/>
<circle cx="123.3" cy="97.9" r=".96"/>
<circle cx="123.3" cy="97.9" r="6.1"/>
<circle cx="306.5" cy="97.9" r="3.8"/>
<circle cx="123.3" cy="124.9" r="2.45"/>
<circle cx="123.3" cy="124.9" r="2.21"/>
<circle cx="306.5" cy="124.9" r="2.45"/>
<circle cx="306.5" cy="124.9" r="2.21"/>
<circle cx="70.7" cy="159.5" r="4.1"/>
<circle cx="168.5" cy="159.5" r="4.1"/>
<circle cx="279.2" cy="148.6" r="4.1"/>
<circle cx="287.8" cy="174.3" r="1.6"/>
<circle cx="326.9" cy="174.3" r="1.6"/>
<circle cx="79.3" cy="185.2" r="1.6"/>
<circle cx="104.4" cy="199.3" r="6.8"/>
<circle cx="118.4" cy="185.2" r="1.6"/>
<circle cx="177.1" cy="185.2" r="1.6"/>
<circle cx="216.2" cy="185.2" r="1.6"/>
<circle cx="312.9" cy="188.3" r="11.7"/>
<circle cx="335" cy="188.3" r="1.22"/>
<circle cx="335" cy="188.3" r=".96"/>
<circle cx="287.8" cy="210.2" r="1.6"/>
<circle cx="326.9" cy="210.2" r="1.6"/>
<circle cx="79.3" cy="221.2" r="1.6"/>
<circle cx="118.4" cy="221.2" r="1.6"/>
<circle cx="177.1" cy="221.2" r="1.6"/>
<circle cx="216.2" cy="221.2" r="1.6"/>
<circle cx="270.3" cy="263.3" r="3.4"/>
<circle cx="270.3" cy="263.3" r="1.71"/>
</g>
<text font-size="4.8" x="308.1" y="266.6">A3</text>
<text font-size="4.4" x="275.9" y="280.1">アクアトリム</text>
<text font-size="4.2" x="289.7" y="266.3">1： 4</text>
<g font-size="3.5">
<text x="352.9" y="198.8">R1/8</text>
<text x="363.8" y="198.8">ネジに変更</text>
<text x="307.1" y="278.7">高木</text>
<text x="332.6" y="280.1">2025.05.26</text>
</g>
<g font-size="3">
<text x="85.7" y="48.9">(</text>
<text x="91.7" y="48.9">)</text>
<text x="75.3" y="54.1">表面処理： ＊＊＊</text>
<text x="284.6" y="152.4">レーザーカット可</text>
<text x="76.1" y="163.3">レーザーカット可</text>
<text x="173.9" y="163.3">レーザーカット可</text>
<text x="353.7" y="225">注記　各1個ずつは</text>
<text x="364.4" y="229.2">プレス機にて使用</text>
</g>
<g font-size="2.9">
<text x="35.9" y="14.4">1</text>
<text x="60.3" y="14.4">2</text>
<text x="93.4" y="14.4">3</text>
<text x="126.4" y="14.4">4</text>
<text x="159.4" y="14.4">5</text>
<text x="192.4" y="14.4">6</text>
<text x="225.4" y="14.4">7</text>
<text x="258.4" y="14.4">8</text>
<text x="291.5" y="14.4">9</text>
<text x="323.4" y="14.4">10</text>
<text x="356.4" y="14.4">11</text>
<text x="389.4" y="14.4">12</text>
<text x="27.1" y="27.6">A</text>
<text x="402.7" y="27.6">A</text>
<text x="27.1" y="62.6">B</text>
<text x="402.7" y="62.6">B</text>
<text x="27.1" y="97.6">C</text>
<text x="402.7" y="97.6">C</text>
<text x="27.1" y="132.6">D</text>
<text x="402.7" y="132.6">D</text>
<text x="27.1" y="167.6">E</text>
<text x="402.7" y="167.6">E</text>
<text x="27.1" y="202.7">F</text>
<text x="402.7" y="202.7">F</text>
<text x="27.1" y="237.7">G</text>
<text x="402.7" y="237.7">G</text>
<text x="27.1" y="272.7">H</text>
<text x="402.7" y="272.7">H</text>
</g>
<g font-size="2.8">
<text x="331.1" y="272.9">―</text>
<text x="361.9" y="272">AT-221121-09-5A</text>
</g>
<text font-size="2.7" x="355.3" y="263.1">油・ 汚泥混合練り機　 部品図</text>
<text font-size="2.6" x="276.6" y="274.3">株式会社</text>
<g font-size="2.5">
<text x="67.6" y="50.9">11</text>
<text x="276.6" y="149.5">14</text>
<text x="68.2" y="160.4">12</text>
<text x="166" y="160.4">13</text>
</g>
<g font-size="2.4">
<text x="311.5" y="237.3">モーターフランジ2</text>
<text x="350.7" y="237.3">SUS304</text>
<text x="364.7" y="237.3">2</text>
<text x="376.6" y="237.3">t9</text>
<text x="311.5" y="241.9">グリスフランジ</text>
<text x="350.7" y="241.9">SUS304</text>
<text x="364.7" y="241.9">2</text>
<text x="376.6" y="241.9">t3</text>
<text x="304.4" y="251.1">11</text>
<text x="311.5" y="246.5">オイルシールフランジ2</text>
<text x="311.5" y="251.1">ブリッジ防止バー</text>
<text x="350.7" y="251.1">SUS304</text>
<text x="350.7" y="246.5">SUS304</text>
<text x="364.7" y="251.1">2</text>
<text x="364.7" y="246.5">2</text>
<text x="376.6" y="246.5">t9</text>
<text x="303.3" y="255.8">符号</text>
<text x="321.1" y="255.8">部　　品　　名</text>
<text x="352.9" y="255.8">材　質</text>
<text x="364.4" y="255.8">数</text>
<text x="370.2" y="255.6">㎏</text>
<text x="383.5" y="255.8">備　　考</text>
</g>
<g font-size="2.3">
<text x="304" y="237.3">14</text>
<text x="304" y="241.9">13</text>
<text x="304" y="246.5">12</text>
</g>
<g font-size="2">
<text x="322.4" y="263.5">有機性汚泥燃料施設</text>
<text x="34.1" y="266.3">記号</text>
<text x="45.9" y="266.3">日付</text>
<text x="70.6" y="266.3">改訂内容</text>
<text x="99.5" y="266.3">作成者</text>
</g>
<g font-size="1.7">
<text x="151" y="45.1">70</text>
<text x="197.7" y="48.9">455</text>
<text x="219.2" y="52.1">280</text>
<text x="203.5" y="59.2">153</text>
<text x="236" y="59.6">2-C1</text>
<text x="293.2" y="58.4" transform="rotate(41 293.2 58.4)">R20</text>
<text x="305.2" y="59.3">40</text>
<text x="186.5" y="62.6">10</text>
<text x="189.3" y="62.6">6</text>
<text x="203.7" y="62.6">121</text>
<text x="220.4" y="62.7">6</text>
<text x="221.8" y="62.6">10</text>
<text x="232.2" y="72.7" transform="rotate(-90 232.2 72.7)">?20</text>
<text x="92" y="80.5">10N9</text>
<text x="156.1" y="82.6">1.75</text>
<text x="225.4" y="80.2">264</text>
<text x="236.7" y="83.9">137</text>
<text x="291.1" y="81.4" transform="rotate(45 291.1 81.4)">R25</text>
<text x="258.1" y="87.2">10</text>
<text x="305.2" y="85.2">50</text>
<text x="323.6" y="86.4" transform="rotate(-90 323.6 86.4)">110</text>
<text x="267.3" y="94.9" transform="rotate(-90 267.3 94.9)">)</text>
<text x="90.6" y="101.6" transform="rotate(-90 90.6 101.6)">30</text>
<text x="162.7" y="101.1" transform="rotate(-90 162.7 101.1)">?35h7</text>
<text x="181.4" y="101.5" transform="rotate(-90 181.4 101.5)">33</text>
<text x="264.1" y="99.8" transform="rotate(-90 264.1 99.8)">?35</text>
<text x="267.3" y="101.8" transform="rotate(-90 267.3 101.8)">(引抜品</text>
<text x="285.9" y="96.1" transform="rotate(-90 285.9 96.1)">25</text>
<text x="327.8" y="99.8" transform="rotate(-90 327.8 99.8)">220</text>
<text x="331.8" y="99.8" transform="rotate(-90 331.8 99.8)">260</text>
<text x="106.9" y="105.3">M8</text>
<text x="109.8" y="105.3">深 24</text>
<text x="267.1" y="109.6">2-C2</text>
<text x="282.5" y="112.9" transform="rotate(-90 282.5 112.9)">155</text>
<text x="285.9" y="113.5" transform="rotate(-90 285.9 113.5)">110</text>
<text x="154.5" y="114.6">105</text>
<text x="164.4" y="119.3">185</text>
<text x="263.5" y="126.9" transform="rotate(-90 263.5 126.9)">?20</text>
<text x="285.9" y="128.7" transform="rotate(-90 285.9 128.7)">20</text>
<text x="217.7" y="133.9">10</text>
<text x="220.5" y="133.9">6</text>
<text x="234.7" y="137.1">153</text>
<text x="234.9" y="133.9">121</text>
<text x="251.6" y="133.9">6</text>
<text x="253" y="133.9">10</text>
<text x="267.2" y="135">2-C1</text>
<text x="275.2" y="159.9" transform="rotate(47 275.2 159.9)">CR12</text>
<text x="310.1" y="158.8">227</text>
<text x="284.5" y="162.7">15</text>
<text x="294.5" y="165.9">4-?13</text>
<text x="298.3" y="162.7">102</text>
<text x="318.6" y="162.7">57</text>
<text x="327.3" y="162.7">15</text>
<text x="334" y="162.7">38</text>
<text x="66.8" y="170.8" transform="rotate(47 66.8 170.8)">CR12</text>
<text x="76.1" y="173.7">15</text>
<text x="89.8" y="173.7">102</text>
<text x="101.6" y="169.7">227</text>
<text x="110.1" y="173.7">57</text>
<text x="118.9" y="173.7">15</text>
<text x="125.5" y="173.7">38</text>
<text x="164.6" y="170.8" transform="rotate(47 164.6 170.8)">CR12</text>
<text x="173.9" y="173.7">15</text>
<text x="187.6" y="173.7">102</text>
<text x="199.4" y="169.7">227</text>
<text x="207.9" y="173.7">57</text>
<text x="216.6" y="173.7">15</text>
<text x="223.2" y="173.7">38</text>
<text x="278.6" y="173.9" transform="rotate(-90 278.6 173.9)">15</text>
<text x="86" y="176.8">4-?13</text>
<text x="183.8" y="176.8">4-?13</text>
<text x="345.4" y="179.7" transform="rotate(-90 345.4 179.7)">63</text>
<text x="70.1" y="184.8" transform="rotate(-90 70.1 184.8)">15</text>
<text x="167.9" y="184.8" transform="rotate(-90 167.9 184.8)">15</text>
<text x="278.6" y="182.6" transform="rotate(-90 278.6 182.6)">57</text>
<text x="322.6" y="183.2">90</text>
<text x="137" y="190.7" transform="rotate(-90 137 190.7)">63</text>
<text x="211.9" y="190.4">90</text>
<text x="234.7" y="190.7" transform="rotate(-90 234.7 190.7)">63</text>
<text x="345.4" y="189.7" transform="rotate(-90 345.4 189.7)">18</text>
<text x="70.1" y="193.6" transform="rotate(-90 70.1 193.6)">57</text>
<text x="167.9" y="193.6" transform="rotate(-90 167.9 193.6)">57</text>
<text x="275.1" y="194.3" transform="rotate(-90 275.1 194.3)">176</text>
<text x="306.2" y="194.1">?95</text>
<text x="137" y="200.7" transform="rotate(-90 137 200.7)">18</text>
<text x="234.7" y="200.7" transform="rotate(-90 234.7 200.7)">18</text>
<text x="278.6" y="200.6" transform="rotate(-90 278.6 200.6)">89</text>
<text x="340.5" y="198.1">M10</text>
<text x="345.4" y="203.5" transform="rotate(-90 345.4 203.5)">95</text>
<text x="66.6" y="205.3" transform="rotate(-90 66.6 205.3)">176</text>
<text x="111.2" y="208.5">?55</text>
<text x="164.4" y="205.3" transform="rotate(-90 164.4 205.3)">176</text>
<text x="207.9" y="207.1">?40</text>
<text x="219.6" y="205.1" transform="rotate(-90 219.6 205.1)">10</text>
<text x="229.9" y="209">R10</text>
<text x="70.1" y="211.5" transform="rotate(-90 70.1 211.5)">89</text>
<text x="137" y="214.5" transform="rotate(-90 137 214.5)">95</text>
<text x="167.9" y="211.5" transform="rotate(-90 167.9 211.5)">89</text>
<text x="234.7" y="214.5" transform="rotate(-90 234.7 214.5)">95</text>
<text x="278.6" y="213.5" transform="rotate(-90 278.6 213.5)">15</text>
<text x="275.1" y="221.7" transform="rotate(-90 275.1 221.7)">9</text>
<text x="70.1" y="224.4" transform="rotate(-90 70.1 224.4)">15</text>
<text x="167.9" y="224.4" transform="rotate(-90 167.9 224.4)">15</text>
<text x="66.6" y="232.7" transform="rotate(-90 66.6 232.7)">9</text>
<text x="164.4" y="235" transform="rotate(-90 164.4 235)">3</text>
<text x="285" y="259.4">尺　 度</text>
<text x="304.1" y="259.2">サイズ</text>
<text x="320.9" y="259.4">機器</text>
<text x="347.1" y="259.4">部品名</text>
<text x="320.9" y="268.3">型式</text>
<text x="347.1" y="269.3">図面番号</text>
<text x="304.1" y="271.5">製　 図</text>
<text x="320.7" y="277.1">作 成 日</text>
<text x="368.9" y="277.2">個数</text>
</g>
<g font-size="1.5">
<text x="36.5" y="271.5">1</text>
<text x="36.5" y="276.4">2</text>
<text x="36.5" y="281.3">3</text>
</g>
<g font-size="1.3">
<text x="160.5" y="80.9">+0.14</text>
<text x="160.5" y="82.6">-0</text>
<text x="88.9" y="98.5" transform="rotate(-90 88.9 98.5)">0</text>
<text x="90.6" y="99.2" transform="rotate(-90 90.6 99.2)">-0.2</text>
<text x="179.7" y="98.3" transform="rotate(-90 179.7 98.3)">0</text>
<text x="181.5" y="99" transform="rotate(-90 181.5 99)">-0.25</text>
<text x="309.9" y="192.4">+0.05</text>
<text x="309.9" y="194.1">+0.1</text>
</g>
</svg>
